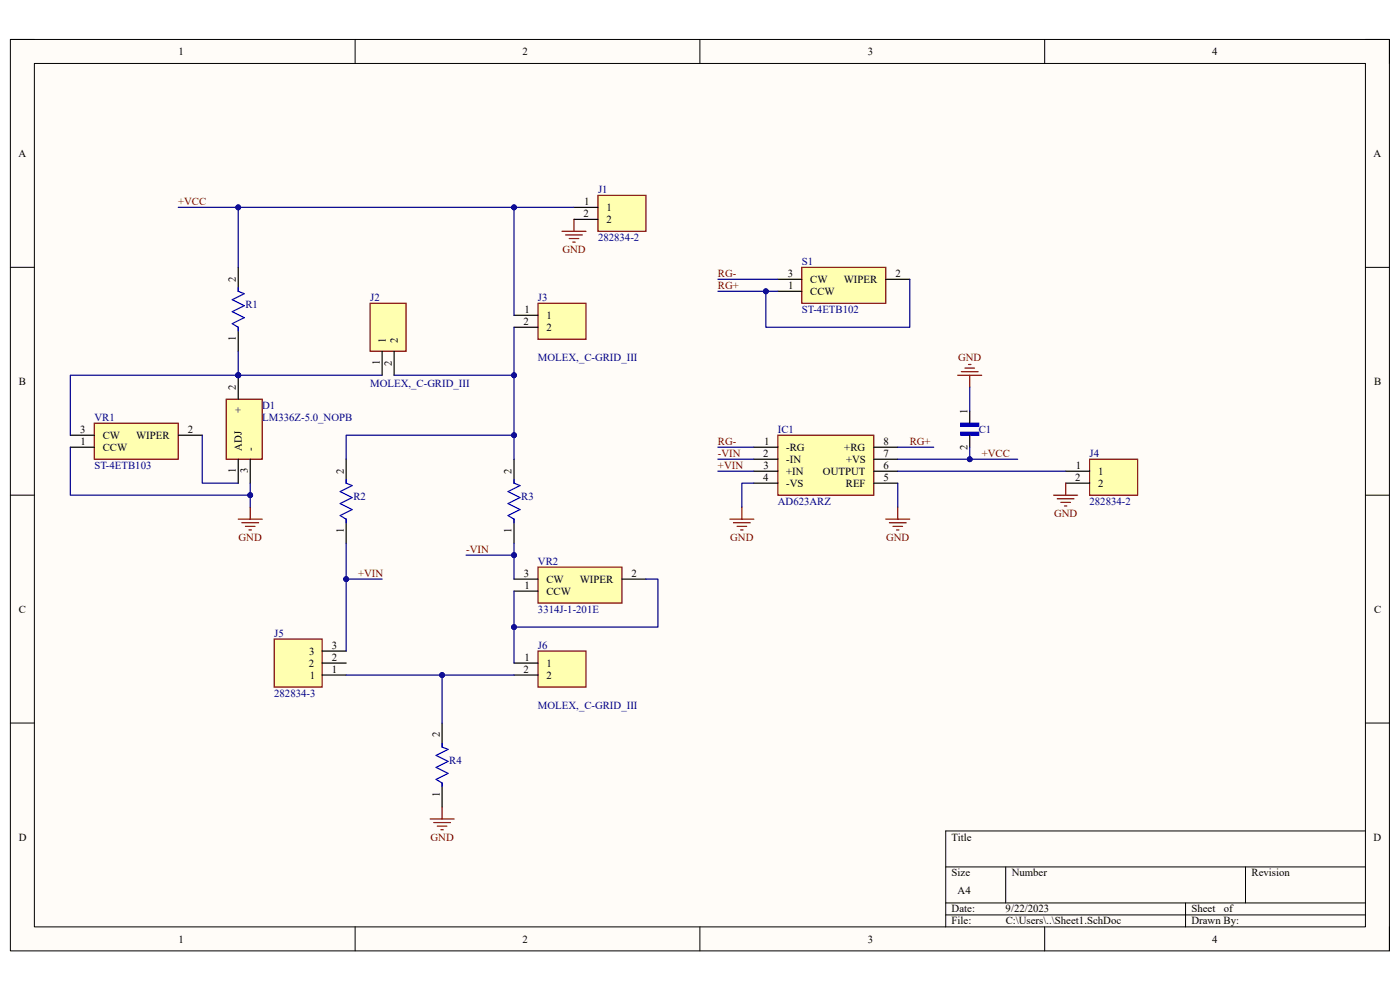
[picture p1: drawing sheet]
<svg xmlns="http://www.w3.org/2000/svg" width="297mm" height="210mm" viewBox="0 0 297 210" stroke-linecap="round" stroke-linejoin="round" font-family="sans-serif">
<path d="M2.2 8.4h292.6v193.3h-292.6z" fill-rule="evenodd" fill="#fffcf8"/>
<path d="M2.2 8.4h292.6v193.3h-292.6z" fill="none" stroke="#000" stroke-width=".21"/>
<path d="M7.3 13.5h282.4v183.1h-282.4z" fill-rule="evenodd" fill="#fffcf8"/>
<g fill="none" stroke="#000" stroke-width=".21">
<path d="M2.2 8.4h5.1M7.3 13.5h282.4v183.1h-282.4zM75.3 8.4v5.1M148.5 8.4v5.1M221.6 8.4v5.1M289.7 8.4h5.1v5.1M2.2 56.7h5.1M289.7 56.7h5.1M2.2 105h5.1M289.7 105.1h5.1M2.2 153.4h5.1M289.7 153.4h5.1"/>
<path d="M289.7 176.3h-89.1v20.3M75.3 196.6v5.1M148.5 196.6v5.1M200.6 183.9h89.1M200.6 191.5h89.1M200.6 194.1h89.1M213.4 183.9v7.6M221.6 196.6v5.1M251.5 191.5v5.1M264.2 183.9v7.6M294.8 196.6v5.1"/>
</g>
<path d="M73.4 97.4v5.1M73.4 110.1v5.1" fill="none" stroke="#000" stroke-width=".25"/>
<path d="M73.4 101.7v.8l1.3 .5-2.5 1.3 2.5 1.3-2.5 1.2 2.5 1.3-2.5 1.3 1.2 .7v.8" fill="none" stroke="#00f" stroke-width=".25"/>
<path d="M231.2 97.4h10.1v7.7h-10.1z" fill-rule="evenodd" fill="#ffffb0"/>
<path d="M231.2 97.4h10.1v7.7h-10.1z" fill="none" stroke="#800000" stroke-width=".25"/>
<path d="M226.1 100h5.1M226.1 102.5h5.1" fill="none" stroke="#000" stroke-width=".25"/>
<path d="M58.2 135.6h10.1v10.1h-10.1z" fill-rule="evenodd" fill="#ffffb0"/>
<path d="M58.2 135.6h10.1v10.1h-10.1zM91.2 173.7h5.1M92 174.5h3.6M92.8 175.3h2M93.5 176h.5M93.8 171.2v2.5" fill="none" stroke="#800000" stroke-width=".25"/>
<path d="M50.5 56.7v5.1M50.5 69.4v5.1M109.1 97.4v5.1M109.1 110.1v5.1M68.3 138.1h5.1M68.3 143.2h5.1M68.3 140.7h5.1M93.8 153.4v5.1M93.8 166.1v5.1" fill="none" stroke="#000" stroke-width=".25"/>
<path d="M50.5 61v.8l1.3 .5-2.5 1.3 2.5 1.2-2.5 1.3 2.5 1.3-2.5 1.3 1.2 .7v.8M109.1 101.7v.8l1.2 .5-2.5 1.3 2.5 1.3-2.5 1.2 2.5 1.3-2.5 1.3 1.3 .7v.8M93.8 157.7v.8l1.3 .5-2.6 1.2 2.6 1.3-2.6 1.3 2.6 1.3-2.6 1.2 1.3 .8v.8" fill="none" stroke="#00f" stroke-width=".25"/>
<path d="M114.1 138.1h10.2v7.6h-10.2z" fill-rule="evenodd" fill="#ffffb0"/>
<path d="M114.1 138.1h10.2v7.6h-10.2z" fill="none" stroke="#800000" stroke-width=".25"/>
<path d="M109.1 140.7h5M109.1 143.2h5" fill="none" stroke="#000" stroke-width=".25"/>
<path d="M78.5 64.3h7.7v10.2h-7.7z" fill-rule="evenodd" fill="#ffffb0"/>
<path d="M78.5 64.3h7.7v10.2h-7.7z" fill="none" stroke="#800000" stroke-width=".25"/>
<path d="M81.1 74.5v5.1M83.6 74.5v5.1" fill="none" stroke="#000" stroke-width=".25"/>
<path d="M114.1 64.3h10.2v7.7h-10.2z" fill-rule="evenodd" fill="#ffffb0"/>
<path d="M114.1 64.3h10.2v7.7h-10.2z" fill="none" stroke="#800000" stroke-width=".25"/>
<path d="M109.1 66.9h5M109.1 69.4h5" fill="none" stroke="#000" stroke-width=".25"/>
<path d="M126.9 41.4h10.1v7.7h-10.1z" fill-rule="evenodd" fill="#ffffb0"/>
<path d="M119.2 49.1h5.1M120 49.8h3.5M120.8 50.6h2M121.5 51.4h.5M121.8 46.5v2.6M126.9 41.4h10.1v7.7h-10.1z" fill="none" stroke="#800000" stroke-width=".25"/>
<path d="M121.8 44h5.1M121.8 46.5h5.1" fill="none" stroke="#000" stroke-width=".25"/>
<circle cx="50.5" cy="79.6" r=".51" fill="#000080"/>
<circle cx="50.5" cy="79.6" r=".51" fill="none" stroke="#000080" stroke-width=".21"/>
<path d="M48 84.7h7.6v12.7h-7.6z" fill-rule="evenodd" fill="#ffffb0"/>
<path d="M48 84.7h7.6v12.7h-7.6z" fill="none" stroke="#800000" stroke-width=".25"/>
<path d="M50.5 79.6v5.1M50.5 97.4v5.1" fill="none" stroke="#000" stroke-width=".25"/>
<circle cx="50.5" cy="79.6" r=".51" fill="#000080"/>
<circle cx="50.5" cy="79.6" r=".51" fill="none" stroke="#000080" stroke-width=".21"/>
<path d="M53.1 97.4v5.1" fill="none" stroke="#000" stroke-width=".25"/>
<path d="M50.5 110.1h5.1M51.3 110.9h3.6M52.1 111.7h2M52.8 112.4h.5M53.1 107.6v2.5" fill="none" stroke="#800000" stroke-width=".25"/>
<path d="M114.1 120.3h17.8v7.6h-17.8z" fill-rule="evenodd" fill="#ffffb0"/>
<path d="M114.1 120.3h17.8v7.6h-17.8z" fill="none" stroke="#800000" stroke-width=".25"/>
<path d="M109.1 125.4h5M109.1 122.9h5M131.9 122.9h5.1" fill="none" stroke="#000" stroke-width=".25"/>
<path d="M170.1 56.7h17.8v7.6h-17.8z" fill-rule="evenodd" fill="#ffffb0"/>
<path d="M170.1 56.7h17.8v7.6h-17.8z" fill="none" stroke="#800000" stroke-width=".25"/>
<path d="M165 59.3h5.1M187.9 59.3h5.1M165 61.8h5.1" fill="none" stroke="#000" stroke-width=".25"/>
<path d="M20 89.8h17.8v7.6h-17.8z" fill-rule="evenodd" fill="#ffffb0"/>
<path d="M20 89.8h17.8v7.6h-17.8z" fill="none" stroke="#800000" stroke-width=".25"/>
<path d="M14.9 94.9h5.1M14.9 92.3h5.1M37.8 92.3h5.1" fill="none" stroke="#000" stroke-width=".25"/>
<path d="M165 92.3h20.4v12.8h-20.4z" fill-rule="evenodd" fill="#ffffb0"/>
<path d="M165 92.3h20.4v12.8h-20.4zM154.8 110.1h5.1M155.6 110.9h3.6M156.4 111.7h2M157.1 112.4h.5M157.4 107.6v2.5M187.9 110.1h5.1M188.7 110.9h3.5M189.4 111.7h2.1M190.2 112.4h.5M190.5 107.6v2.5" fill="none" stroke="#800000" stroke-width=".25"/>
<path d="M159.9 94.9h5.1M159.9 97.4h5.1M159.9 100h5.1M185.4 94.9h5.1M185.4 97.4h5.1M185.4 100h5.1M159.9 102.5h5.1M185.4 102.5h5.1" fill="none" stroke="#000" stroke-width=".25"/>
<path d="M203.8 89.8h3.8v.6h-3.8z" fill-rule="evenodd" fill="#00f"/>
<path d="M203.8 89.8h3.8v.6h-3.8z" fill="none" stroke="#00f" stroke-width=".25"/>
<path d="M203.8 91.7h3.8v.6h-3.8z" fill-rule="evenodd" fill="#00f"/>
<path d="M203.8 91.7h3.8v.6h-3.8z" fill="none" stroke="#00f" stroke-width=".25"/>
<path d="M205.7 87.2v2.6M205.7 92.3v2.6" fill="none" stroke="#000" stroke-width=".25"/>
<path d="M203.2 79.6h5.1M203.9 78.8h3.6M204.7 78.1h2M205.5 77.3h.5M205.7 79.6v2.5" fill="none" stroke="#800000" stroke-width=".25"/>
<path d="M73.4 97.4v-5.1h35.7v5.1" fill="none" stroke="#000080" stroke-width=".25"/>
<circle cx="109.1" cy="92.3" r=".51" fill="#000080"/>
<circle cx="109.1" cy="92.3" r=".51" fill="none" stroke="#000080" stroke-width=".21"/>
<path d="M73.4 143.2h20.4v10.2" fill="none" stroke="#000080" stroke-width=".25"/>
<circle cx="93.8" cy="143.2" r=".51" fill="#000080"/>
<circle cx="93.8" cy="143.2" r=".51" fill="none" stroke="#000080" stroke-width=".21"/>
<path d="M73.4 115.2v22.9" fill="none" stroke="#000080" stroke-width=".25"/>
<circle cx="73.4" cy="122.9" r=".51" fill="#000080"/>
<circle cx="73.4" cy="122.9" r=".51" fill="none" stroke="#000080" stroke-width=".21"/>
<path d="M93.8 143.2h15.3" fill="none" stroke="#000080" stroke-width=".25"/>
<circle cx="93.8" cy="143.2" r=".51" fill="#000080"/>
<circle cx="93.8" cy="143.2" r=".51" fill="none" stroke="#000080" stroke-width=".21"/>
<path d="M109.1 69.4v10.2h-25.5" fill="none" stroke="#000080" stroke-width=".25"/>
<circle cx="109.1" cy="79.6" r=".51" fill="#000080"/>
<circle cx="109.1" cy="79.6" r=".51" fill="none" stroke="#000080" stroke-width=".21"/>
<path d="M109.1 79.6v12.7" fill="none" stroke="#000080" stroke-width=".25"/>
<circle cx="109.1" cy="92.3" r=".51" fill="#000080"/>
<circle cx="109.1" cy="92.3" r=".51" fill="none" stroke="#000080" stroke-width=".21"/>
<circle cx="109.1" cy="79.6" r=".51" fill="#000080"/>
<circle cx="109.1" cy="79.6" r=".51" fill="none" stroke="#000080" stroke-width=".21"/>
<path d="M109.1 44v22.9" fill="none" stroke="#000080" stroke-width=".25"/>
<circle cx="109.1" cy="44" r=".51" fill="#000080"/>
<circle cx="109.1" cy="44" r=".51" fill="none" stroke="#000080" stroke-width=".21"/>
<path d="M37.8 44h12.7" fill="none" stroke="#000080" stroke-width=".25"/>
<circle cx="50.5" cy="44" r=".51" fill="#000080"/>
<circle cx="50.5" cy="44" r=".51" fill="none" stroke="#000080" stroke-width=".21"/>
<path d="M50.5 74.5v5.1" fill="none" stroke="#000080" stroke-width=".25"/>
<circle cx="50.5" cy="79.6" r=".51" fill="#000080"/>
<circle cx="50.5" cy="79.6" r=".51" fill="none" stroke="#000080" stroke-width=".21"/>
<path d="M109.1 115.2v7.7" fill="none" stroke="#000080" stroke-width=".25"/>
<circle cx="109.1" cy="117.8" r=".51" fill="#000080"/>
<circle cx="109.1" cy="117.8" r=".51" fill="none" stroke="#000080" stroke-width=".21"/>
<path d="M137 122.9h2.6v10.1h-30.5" fill="none" stroke="#000080" stroke-width=".25"/>
<circle cx="109.1" cy="133" r=".51" fill="#000080"/>
<circle cx="109.1" cy="133" r=".51" fill="none" stroke="#000080" stroke-width=".21"/>
<path d="M50.5 79.6h-35.6v12.7M42.9 92.3v10.2h7.6" fill="none" stroke="#000080" stroke-width=".25"/>
<circle cx="50.5" cy="79.6" r=".51" fill="#000080"/>
<circle cx="50.5" cy="79.6" r=".51" fill="none" stroke="#000080" stroke-width=".21"/>
<path d="M14.9 94.9v10.1h38.2" fill="none" stroke="#000080" stroke-width=".25"/>
<circle cx="53.1" cy="105" r=".51" fill="#000080"/>
<circle cx="53.1" cy="105" r=".51" fill="none" stroke="#000080" stroke-width=".21"/>
<path d="M121.8 44h-71.3v12.7" fill="none" stroke="#000080" stroke-width=".25"/>
<circle cx="109.1" cy="44" r=".51" fill="#000080"/>
<circle cx="109.1" cy="44" r=".51" fill="none" stroke="#000080" stroke-width=".21"/>
<circle cx="50.5" cy="44" r=".51" fill="#000080"/>
<circle cx="50.5" cy="44" r=".51" fill="none" stroke="#000080" stroke-width=".21"/>
<path d="M53.1 102.5v5.1" fill="none" stroke="#000080" stroke-width=".25"/>
<circle cx="53.1" cy="105" r=".51" fill="#000080"/>
<circle cx="53.1" cy="105" r=".51" fill="none" stroke="#000080" stroke-width=".21"/>
<path d="M109.1 125.4v15.3" fill="none" stroke="#000080" stroke-width=".25"/>
<circle cx="109.1" cy="133" r=".51" fill="#000080"/>
<circle cx="109.1" cy="133" r=".51" fill="none" stroke="#000080" stroke-width=".21"/>
<path d="M152.3 61.8h12.7" fill="none" stroke="#000080" stroke-width=".25"/>
<circle cx="162.5" cy="61.8" r=".51" fill="#000080"/>
<circle cx="162.5" cy="61.8" r=".51" fill="none" stroke="#000080" stroke-width=".21"/>
<path d="M152.3 59.3h12.7M50.5 79.6h30.6M152.3 94.9h7.6M159.9 102.5h-2.5v5.1M190.5 102.5v5.1" fill="none" stroke="#000080" stroke-width=".25"/>
<circle cx="50.5" cy="79.6" r=".51" fill="#000080"/>
<circle cx="50.5" cy="79.6" r=".51" fill="none" stroke="#000080" stroke-width=".21"/>
<path d="M73.4 122.9h7.7" fill="none" stroke="#000080" stroke-width=".25"/>
<circle cx="73.4" cy="122.9" r=".51" fill="#000080"/>
<circle cx="73.4" cy="122.9" r=".51" fill="none" stroke="#000080" stroke-width=".21"/>
<path d="M98.9 117.8h10.2" fill="none" stroke="#000080" stroke-width=".25"/>
<circle cx="109.1" cy="117.8" r=".51" fill="#000080"/>
<circle cx="109.1" cy="117.8" r=".51" fill="none" stroke="#000080" stroke-width=".21"/>
<path d="M193 59.3v10.1h-30.5v-7.6M152.3 100h7.6M152.3 97.4h7.6M190.5 94.9h7.6" fill="none" stroke="#000080" stroke-width=".25"/>
<circle cx="162.5" cy="61.8" r=".51" fill="#000080"/>
<circle cx="162.5" cy="61.8" r=".51" fill="none" stroke="#000080" stroke-width=".21"/>
<path d="M205.7 94.9v2.5h-15.2" fill="none" stroke="#000080" stroke-width=".25"/>
<circle cx="205.7" cy="97.4" r=".51" fill="#000080"/>
<circle cx="205.7" cy="97.4" r=".51" fill="none" stroke="#000080" stroke-width=".21"/>
<path d="M205.7 82.1v5.1M205.7 97.4h10.2" fill="none" stroke="#000080" stroke-width=".25"/>
<circle cx="205.7" cy="97.4" r=".51" fill="#000080"/>
<circle cx="205.7" cy="97.4" r=".51" fill="none" stroke="#000080" stroke-width=".21"/>
<path d="M190.5 100h35.6" fill="none" stroke="#000080" stroke-width=".25"/>
<path d="M223.5 105.1h5.1M224.3 105.8h3.6M225.1 106.6h2M225.8 107.3h.5M226.1 102.5v2.6" fill="none" stroke="#800000" stroke-width=".25"/>
<g font-size="2.3">
<text x="37.9" y="11.7">1</text>
<text x="110.9" y="11.7">2</text>
<text x="184.1" y="11.7">3</text>
<text x="257.1" y="11.7">4</text>
<text x="3.9" y="33.3">A</text>
<text x="291.4" y="33.3">A</text>
<text x="123.8" y="46">2</text>
<text x="124" y="43.5">1</text>
<text x="128.7" y="44.7">1</text>
<text x="128.7" y="47.3">2</text>
<text x="50" y="59.8" transform="rotate(-90 50 59.8)">2</text>
<text x="167.1" y="58.7">3</text>
<text x="171.9" y="60">CW</text>
<text x="179" y="60">WIPER</text>
<text x="189.9" y="58.7">2</text>
<text x="167.2" y="61.3">1</text>
<text x="171.9" y="62.6">CCW</text>
<text x="111" y="68.9">2</text>
<text x="111.3" y="66.4">1</text>
<text x="115.9" y="67.6">1</text>
<text x="115.9" y="70.2">2</text>
<text x="50" y="72.3" transform="rotate(-90 50 72.3)">1</text>
<text x="80.6" y="77.4" transform="rotate(-90 80.6 77.4)">1</text>
<text x="81.8" y="72.7" transform="rotate(-90 81.8 72.7)">1</text>
<text x="83.1" y="77.6" transform="rotate(-90 83.1 77.6)">2</text>
<text x="84.4" y="72.7" transform="rotate(-90 84.4 72.7)">2</text>
<text x="4" y="81.6">B</text>
<text x="50" y="82.6" transform="rotate(-90 50 82.6)">2</text>
<text x="291.5" y="81.6">B</text>
<text x="51.3" y="87.7" transform="rotate(-90 51.3 87.7)">+</text>
<text x="205.2" y="87.8" transform="rotate(-90 205.2 87.8)">1</text>
<text x="17" y="91.8">3</text>
<text x="17.1" y="94.4">1</text>
<text x="21.8" y="95.6">CCW</text>
<text x="21.8" y="93.1">CW</text>
<text x="28.9" y="93.1">WIPER</text>
<text x="39.8" y="91.8">2</text>
<text x="51.3" y="95.6" transform="rotate(-90 51.3 95.6)">ADJ</text>
<text x="53.8" y="95.6" transform="rotate(-90 53.8 95.6)">-</text>
<text x="162.1" y="94.4">1</text>
<text x="166.8" y="95.6">-RG</text>
<text x="179.1" y="95.6">+RG</text>
<text x="187.4" y="94.4">8</text>
<text x="205.2" y="95.4" transform="rotate(-90 205.2 95.4)">2</text>
<text x="50" y="100.3" transform="rotate(-90 50 100.3)">1</text>
<text x="52.6" y="100.4" transform="rotate(-90 52.6 100.4)">3</text>
<text x="72.9" y="100.5" transform="rotate(-90 72.9 100.5)">2</text>
<text x="108.5" y="100.5" transform="rotate(-90 108.5 100.5)">2</text>
<text x="161.9" y="96.9">2</text>
<text x="161.9" y="102">4</text>
<text x="162" y="99.4">3</text>
<text x="166.8" y="98.2">-IN</text>
<text x="166.8" y="100.7">+IN</text>
<text x="174.6" y="100.7">OUTPUT</text>
<text x="179.5" y="98.2">+VS</text>
<text x="187.4" y="96.9">7</text>
<text x="187.4" y="99.4">6</text>
<text x="187.4" y="102">5</text>
<text x="228.1" y="102">2</text>
<text x="228.3" y="99.4">1</text>
<text x="233" y="100.7">1</text>
<text x="166.8" y="103.3">-VS</text>
<text x="179.5" y="103.3">REF</text>
<text x="233" y="103.3">2</text>
<text x="72.9" y="113" transform="rotate(-90 72.9 113)">1</text>
<text x="108.5" y="113" transform="rotate(-90 108.5 113)">1</text>
<text x="111.1" y="122.3">3</text>
<text x="111.3" y="124.9">1</text>
<text x="115.9" y="123.6">CW</text>
<text x="123" y="123.6">WIPER</text>
<text x="134" y="122.3">2</text>
<text x="4" y="130">C</text>
<text x="115.9" y="126.2">CCW</text>
<text x="291.5" y="130">C</text>
<text x="70.4" y="137.6">3</text>
<text x="65.5" y="141.4">2</text>
<text x="65.6" y="138.9">3</text>
<text x="65.7" y="144">1</text>
<text x="70.4" y="142.7">1</text>
<text x="70.4" y="140.1">2</text>
<text x="111" y="142.7">2</text>
<text x="111.3" y="140.1">1</text>
<text x="115.9" y="141.4">1</text>
<text x="115.9" y="144">2</text>
<text x="93.3" y="156.4" transform="rotate(-90 93.3 156.4)">2</text>
<text x="93.3" y="169" transform="rotate(-90 93.3 169)">1</text>
<text x="4" y="178.3">D</text>
<text x="201.9" y="178.3">Title</text>
<text x="291.4" y="178.3">D</text>
<text x="201.9" y="185.9">Size</text>
<text x="214.6" y="185.9">Number</text>
<text x="265.5" y="185.9">Revision</text>
<text x="203.2" y="189.7">A4</text>
<text x="201.9" y="193.5">Date:</text>
<text x="201.9" y="196.1">File:</text>
<text x="213.3" y="193.5">9/22/2023</text>
<text x="213.4" y="196.1">C:\Users\..\Sheet1.SchDoc</text>
<text x="252.8" y="193.5">Sheet</text>
<text x="252.8" y="196.1">Drawn By:</text>
<text x="259.6" y="193.5">of</text>
<text x="37.9" y="199.9">1</text>
<text x="110.9" y="199.9">2</text>
<text x="184.1" y="199.9">3</text>
<text x="257.1" y="199.9">4</text>
</g>
<g font-size="2.3" fill="#000080">
<text x="126.9" y="40.9">J1</text>
<text x="126.9" y="51.1">282834-2</text>
<text x="170.1" y="56.2">S1</text>
<text x="52.1" y="65.4">R1</text>
<text x="78.5" y="63.8">J2</text>
<text x="114.1" y="63.8">J3</text>
<text x="170.1" y="66.4">ST-4ETB102</text>
<text x="114.1" y="76.5">MOLEX,_C-GRID_III</text>
<text x="78.5" y="82.1">MOLEX,_C-GRID_III</text>
<text x="20" y="89.3">VR1</text>
<text x="55.6" y="86.7">D1</text>
<text x="55.6" y="89.3">LM336Z-5.0_NOPB</text>
<text x="165" y="91.8">IC1</text>
<text x="207.6" y="91.8">C1</text>
<text x="20" y="99.4">ST-4ETB103</text>
<text x="231.1" y="96.9">J4</text>
<text x="75" y="106">R2</text>
<text x="110.6" y="106">R3</text>
<text x="165" y="107.1">AD623ARZ</text>
<text x="231.1" y="107.1">282834-2</text>
<text x="114.1" y="119.8">VR2</text>
<text x="114.1" y="130">3314J-1-201E</text>
<text x="58.2" y="135">J5</text>
<text x="114.1" y="137.6">J6</text>
<text x="58.2" y="147.8">282834-3</text>
<text x="114.1" y="150.3">MOLEX,_C-GRID_III</text>
<text x="95.3" y="162">R4</text>
</g>
<g font-size="2.3" fill="#800000">
<text x="37.8" y="43.5">+VCC</text>
<text x="119.3" y="53.6">GND</text>
<text x="152.3" y="58.7">RG-</text>
<text x="152.3" y="61.3">RG+</text>
<text x="203.3" y="76.5">GND</text>
<text x="152.3" y="94.4">RG-</text>
<text x="193" y="94.4">RG+</text>
<text x="152.3" y="96.9">-VIN</text>
<text x="152.3" y="99.4">+VIN</text>
<text x="208.3" y="96.9">+VCC</text>
<text x="223.6" y="109.6">GND</text>
<text x="50.6" y="114.7">GND</text>
<text x="98.9" y="117.3">-VIN</text>
<text x="154.9" y="114.7">GND</text>
<text x="188" y="114.7">GND</text>
<text x="76" y="122.3">+VIN</text>
<text x="91.4" y="178.3">GND</text>
</g>
</svg>
